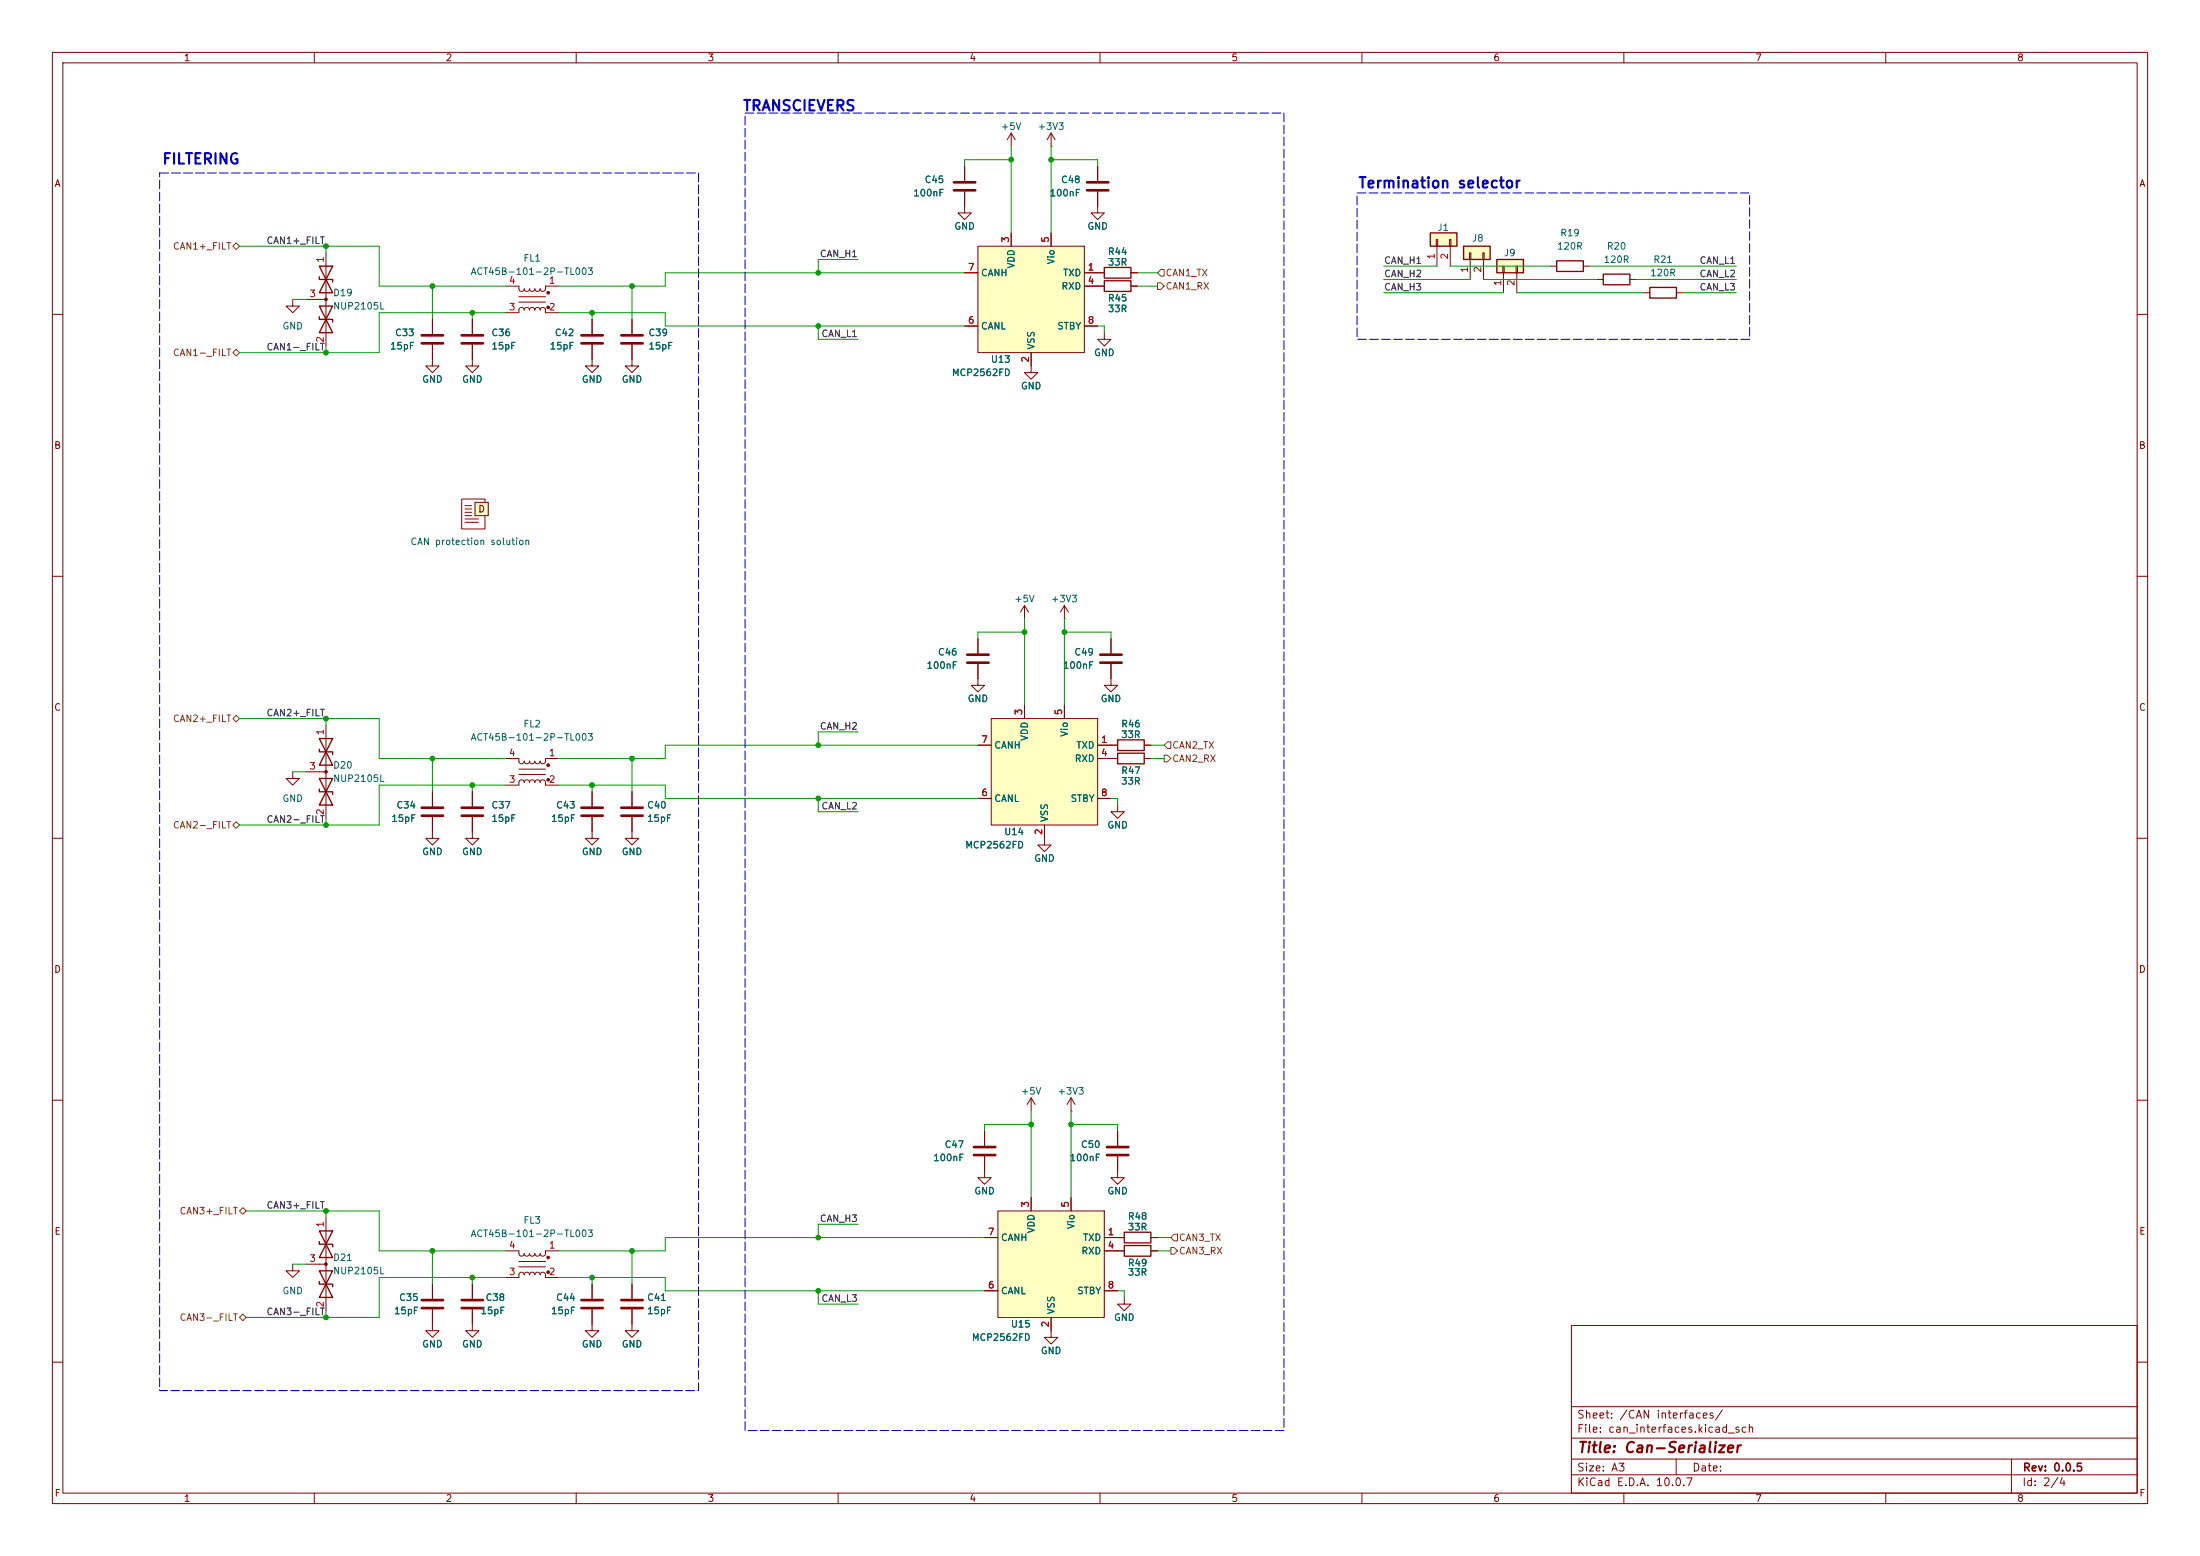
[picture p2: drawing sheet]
<svg xmlns="http://www.w3.org/2000/svg" width="420mm" height="297mm" viewBox="0 0 420 297" stroke-linecap="round" stroke-linejoin="round" font-family="sans-serif">
<g fill="none" stroke="#840000" stroke-width=".19">
<path d="M10 10h400v277h-400zM12 12h396v273h-396zM60 10v2M110 10v2M160 10v2M210 10v2M260 10v2M310 10v2M360 10v2M55.9 57.2v1.2h-1.3l1.3 1.3 1.2-1.3h-1.2M10 60h2M408 60h2"/>
<path d="M10 110h2M408 110h2M10 160h2M82.5 156v4h-1.2l1.2 1.3 1.3-1.3h-1.3M82.5 151.1v2.8M408 160h2M10 210h2M408 210h2M82.5 249.9v4.1h-1.2l1.2 1.3 1.3-1.3h-1.3M82.5 245.1v2.8M90.2 249.9v4.1h-1.3l1.3 1.3 1.2-1.3h-1.2M90.2 245.1v2.8"/>
<path d="M113 249.9v4.1h-1.2l1.2 1.3 1.3-1.3h-1.3M113 245.1v2.8M120.6 252.7v1.3h-1.2l1.2 1.3 1.3-1.3h-1.3M300 253h108v32h-108zM10 260h2M300 278.5h108M300 274.5h108M300 268.5h108M320 278.5v3M384 278.5v6.5M408 260h2M60 285v2"/>
<path d="M110 285v2M160 285v2M210 285v2M260 285v2M300 281.5h108M310 285v2M360 285v2"/>
</g>
<path d="M80.5 154.2h4.1M80.5 155.7h4.1M80.5 248.2h4.1M80.5 249.7h4.1M88.1 248.2h4.1M88.1 249.7h4.1M111 248.2h4.1M111 249.7h4.1" fill="none" stroke="#840000" stroke-width=".51"/>
<path d="M285.7 49.5h5.1v2.6h-5.1z" fill="#ffffc2"/>
<path d="M285.7 49.5h5.1v2.6h-5.1zM61 234.9h2.5l-2.5 5.1h2.5zM61 237v.5h2.5v.5M61 244.6v.5h2.5v.5M61 242.6h2.5l-2.5 5h2.5z" fill="none" stroke="#840000" stroke-width=".25"/>
<g fill="none" stroke="#840000" stroke-width=".19">
<path d="M286.9 50.8h.2v1.3h-.2zM287 52.1v3.8M289.4 50.8h.3v1.3h-.3zM289.6 52.1v3.8M113 158.8v1.2h-1.2l1.2 1.3 1.3-1.3h-1.3M120.6 151.1v2.8M120.6 156v2.8M62.2 232.4v17.8M96.5 238.8h2.6v.7l.5 .3 .3-.2 .2-.3 .1 .3 .3 .2 .4-.1 .2-.4 .1 .3 .3 .2 .4-.1 .2-.4 .1 .3 .3 .2 .4-.1 .2-.4 .2 .4 .4 .1 .4-.3v-.7h2.6M55.9 241.3v1.3h-1.3l1.3 1.2 1.2-1.2h-1.2M58.4 241.3h3.8M96.5 243.8h2.6v-.7l.5-.3 .3 .2 .2 .3 .1-.3 .3-.2 .4 .2 .2 .3 .1-.3 .3-.2 .4 .1 .2 .4 .2-.4 .4-.1 .3 .2 .1 .3 .2-.4 .4-.1 .4 .3v.7h2.6"/>
<path d="M99.1 241.8h5M99.1 240.8h5M120.6 245.1v2.8M120.6 249.9v2.8M214.6 247.6v1.3h-1.2l1.2 1.3 1.3-1.3h-1.3"/>
</g>
<path d="M118.6 154.2h4.1M118.6 155.7h4.1M118.6 248.2h4.1M118.6 249.7h4.1" fill="none" stroke="#840000" stroke-width=".51"/>
<g fill="#840000" stroke="#840000" stroke-width=".19">
<circle cx="104.6" cy="242.8" r=".25"/>
<circle cx="104.6" cy="240" r=".25"/>
<circle cx="62.2" cy="241.3" r=".25"/>
</g>
<path d="M279.4 47h5.1v2.5h-5.1z" fill="#ffffc2"/>
<path d="M279.4 47h5.1v2.5h-5.1z" fill="none" stroke="#840000" stroke-width=".25"/>
<path d="M280.5 48.3h.3v1.2h-.3zM280.7 49.5v3.8M283.1 48.3h.2v1.2h-.2zM283.2 49.5v3.8M195.6 115.6l.7 1.2M195.6 115.6l-.8 1.2M195.6 115.6v2.5M203.2 118.1h.1M203.2 115.6l.8 1.2M203.2 115.6l-.8 1.2M203.2 115.6v2.5" fill="none" stroke="#840000" stroke-width=".19"/>
<path d="M186.7 47h20.3v20.3h-20.3z" fill="#ffffc2"/>
<g fill="none" stroke="#840000" stroke-width=".19">
<path d="M200.7 27.9h.1M200.7 25.4v2.5M200.7 25.4l.7 1.3M200.7 25.4l-.8 1.3M209.5 31.8v2.7M209.5 36.6v2.8M184.1 52.1h2.6M186.7 47h20.3v20.3h-20.3zM193 44.5v2.5M200.7 44.5v2.5M207 52.1h2.5M207 54.6h2.5"/>
<path d="M82.5 65.8v4.1h-1.2l1.2 1.2 1.3-1.2h-1.3M82.5 61v2.8M90.2 65.8v4.1h-1.3l1.3 1.2 1.2-1.2h-1.2M90.2 61v2.8M113 65.8v4.1h-1.2l1.2 1.2 1.3-1.2h-1.3M113 61v2.8M120.6 65.8v4.1h-1.2l1.2 1.2 1.3-1.2h-1.3M120.6 61v2.8M184.1 62.2h2.6M196.8 67.3v3.8h-1.2l1.2 1.3 1.3-1.3h-1.3M207 62.2h2.5M62.2 138.4v17.8"/>
<path d="M55.9 147.3v1.3h-1.3l1.3 1.3 1.2-1.3h-1.2M58.4 147.3h3.8M90.2 156v4h-1.3l1.3 1.3 1.2-1.3h-1.2M90.2 151.1v2.8M96.5 149.9h2.6v-.8l.5-.3 .3 .2 .2 .4 .1-.4 .3-.2 .4 .2 .2 .4 .1-.4 .3-.1 .4 .1 .2 .4 .2-.5h.4l.3 .2 .1 .3 .2-.4 .4-.1 .4 .2v.8h2.6M96.5 144.8h2.6v.7l.5 .3 .3-.2 .2-.3 .1 .3 .3 .2 .4-.1 .2-.4 .1 .3 .3 .2 .4-.1 .2-.4 .1 .3 .3 .2 .4-.1 .2-.4 .2 .4 .4 .1 .4-.3v-.7h2.6M99.1 147.8h5M99.1 146.8h5M113 151.1v2.8M113 156v2.8M120.6 158.8v1.2h-1.2l1.2 1.3 1.3-1.3h-1.3"/>
</g>
<g fill="none" stroke="#840000" stroke-width=".51">
<path d="M207.5 34.8h4.1M207.5 36.3h4.1M80.5 64h4.1M80.5 65.5h4.1M88.1 64h4.1M88.1 65.5h4.1M111 64h4.1M111 65.5h4.1M118.6 64h4.1M118.6 65.5h4.1M88.1 154.2h4.1M88.1 155.7h4.1"/>
<path d="M111 154.2h4.1M111 155.7h4.1"/>
</g>
<g fill="#840000" stroke="#840000" stroke-width=".19">
<circle cx="104.6" cy="148.8" r=".25"/>
<circle cx="104.6" cy="146" r=".25"/>
<circle cx="62.2" cy="147.3" r=".25"/>
</g>
<path d="M61 141h2.5l-2.5 5.1h2.5zM61 143v.5h2.5v.5M61 150.6v.5h2.5v.5M61 148.6h2.5l-2.5 5.1h2.5z" fill="none" stroke="#840000" stroke-width=".25"/>
<path d="M90.7 95.9h2.5v2.5h-2.5z" fill="#ffffc2"/>
<g fill="none" stroke="#840000" stroke-width=".19">
<path d="M184.1 36.6v4h1.3l-1.3 1.3-1.2-1.3h1.2M184.1 31.8v2.7M193 25.4l.8 1.3M193 25.4l-.7 1.3M193 25.4v2.5M88.8 99.1h2.5M88.8 99.7h2.5M88.8 96.5h1.2M88.8 97.2h1.2M88.8 97.8h1.2M88.8 98.4h1.2M90.7 95.9h2.5v2.5h-2.5z"/>
<path d="M92.6 95.9v-.6h-4.5v5.7h4.5v-2.6M212.1 129.5v1.3h-1.3l1.3 1.3 1.3-1.3h-1.3M200.7 254v1.3h-1.3l1.3 1.2 1.2-1.2h-1.2"/>
</g>
<path d="M182.1 34.8h4.1M182.1 36.3h4.1" fill="none" stroke="#840000" stroke-width=".51"/>
<path d="M190.5 231.1h20.3v20.4h-20.3z" fill="#ffffc2"/>
<g fill="none" stroke="#840000" stroke-width=".19">
<path d="M58.4 57.2h3.8M62.2 48.3v17.7M96.5 59.7h2.6v-.7l.5-.3 .3 .1 .2 .4 .1-.4 .3-.1 .4 .1 .2 .4 .1-.3 .3-.2 .4 .1 .2 .4 .2-.4 .4-.1 .3 .2 .1 .3 .2-.4 .4-.1 .4 .3v.7h2.6M96.5 54.6h2.6v.7l.5 .3 .3-.1 .2-.4 .1 .3 .3 .2 .4-.1 .2-.4 .1 .3 .3 .2 .4-.1 .2-.4 .1 .3 .3 .2 .4-.1 .2-.4 .2 .4 .4 .1 .4-.3v-.7h2.6M99.1 57.7h5M99.1 56.6h5M186.7 121.9v2.8M186.7 126.7v2.8M212.1 121.9v2.8M212.1 126.7v2.8M212.1 142.2h1.3M212.1 144.8h1.3"/>
<path d="M213.4 153.7v1.2h-1.3l1.3 1.3 1.2-1.3h-1.2M218.4 142.2h1.3M218.4 144.8h1.3M199.4 160v1.3h-1.3l1.3 1.3 1.3-1.3h-1.3M188 215.9v2.8M196.8 209.6v2.5M196.8 209.6l.8 1.2M196.8 209.6l-.7 1.2M204.5 212.1h.1M204.5 209.6v2.5M204.5 209.6l.7 1.2M204.5 209.6l-.8 1.2"/>
<path d="M213.4 215.9v2.8M188 220.7v4.1h1.2l-1.2 1.3-1.3-1.3h1.3M188 236.2h2.5M190.5 231.1h20.3v20.4h-20.3zM196.8 228.6v2.5M204.5 228.6v2.5M210.8 236.2h2.6M210.8 238.8h2.6M213.4 220.7v4.1h-1.3l1.3 1.3 1.2-1.3h-1.2M188 246.4h2.5M200.7 251.5v2.5M210.8 246.4h2.6"/>
</g>
<g fill="#840000" stroke="#840000" stroke-width=".19">
<circle cx="104.6" cy="58.7" r=".25"/>
<circle cx="104.6" cy="55.9" r=".25"/>
<circle cx="62.2" cy="57.1" r=".25"/>
</g>
<path d="M61 50.8h2.5l-2.5 5.1h2.5zM61 52.8v.5h2.5v.5M61 58.4h2.5l-2.5 5.1h2.5zM61 60.5v.5h2.5v.5M213.4 141.2h5v2.1h-5zM213.4 143.8h5v2h-5z" fill="none" stroke="#840000" stroke-width=".25"/>
<path d="M184.7 125h4M184.7 126.5h4M210.1 125h4M210.1 126.5h4M185.9 218.9h4.1M211.3 218.9h4.1M185.9 220.5h4.1M211.3 220.5h4.1" fill="none" stroke="#840000" stroke-width=".51"/>
<path d="M189.2 137.2h20.3v20.3h-20.3z" fill="#ffffc2"/>
<g fill="none" stroke="#840000" stroke-width=".19">
<path d="M209.5 39.4v1.2h-1.2l1.2 1.3 1.3-1.3h-1.3M209.5 52.1h1.3M209.5 54.6h1.3M215.9 52.1h1.3M215.9 54.6h1.3M304.8 53.3h1.3M311.1 53.3h1.3M313.7 55.9h1.3M320 55.9h1.3M210.8 63.5v1.3h-1.3l1.3 1.2 1.3-1.2h-1.3M186.7 129.5v1.3h1.3l-1.3 1.3-1.3-1.3h1.3M189.2 137.2h20.3v20.3h-20.3z"/>
<path d="M195.6 134.6v2.6M203.2 134.6v2.6M186.7 142.2h2.5M186.7 152.4h2.5M199.4 157.5v2.5M209.5 142.2h2.6M209.5 144.8h2.6M209.5 152.4h2.6M213.4 238.8h1.2M213.4 236.2h1.2M219.7 238.8h1.3M219.7 236.2h1.3"/>
</g>
<path d="M210.8 51.1h5.1v2h-5.1zM210.8 53.6h5.1v2h-5.1zM306.1 52.3h5v2.1h-5zM315 54.9h5v2h-5zM214.6 237.7h5.1v2.1h-5.1zM214.6 235.2h5.1v2h-5.1z" fill="none" stroke="#840000" stroke-width=".25"/>
<path d="M273 44.5h5.1v2.5h-5.1z" fill="#ffffc2"/>
<path d="M273 44.5h5.1v2.5h-5.1zM297.2 49.8h5.1v2h-5.1z" fill="none" stroke="#840000" stroke-width=".25"/>
<g fill="none" stroke="#840000" stroke-width=".19">
<path d="M184.1 31.8v2.7M184.1 36.6v2.8M209.5 31.8v2.7M209.5 36.6v2.8M184.1 52.1h2.6M193 44.5v2.5M200.7 44.5v2.5M207 52.1h3.8M207 54.6h3.8M215.9 52.1h1.3M215.9 54.6h1.3M274.2 45.7h.2v1.3h-.2z"/>
<path d="M274.3 47v3.8M276.7 45.7h.3v1.3h-.3zM276.9 47v3.8M295.9 50.8h1.3M302.3 50.8h1.2M82.5 61v2.8M82.5 65.8v2.8M90.2 61v2.8M90.2 65.8v2.8M113 61v2.8M113 65.8v2.8M120.6 61v2.8"/>
<path d="M120.6 65.8v2.8M184.1 62.2h2.6M196.8 67.3v2.6M207 62.2h2.5M186.7 121.9v2.8M186.7 126.7v2.8M195.6 134.6v2.6M203.2 134.6v2.6M212.1 121.9v2.8M212.1 126.7v2.8M82.5 151.1v2.8M82.5 156v2.8"/>
<path d="M90.2 151.1v2.8M90.2 156v2.8M113 151.1v2.8M113 156v2.8M120.6 151.1v2.8M120.6 156v2.8M186.7 142.2h2.5M186.7 152.4h2.5M199.4 157.5v2.5M209.5 144.8h3.9M209.5 142.2h3.9M209.5 152.4h2.6"/>
<path d="M218.4 144.8h1.3M218.4 142.2h1.3M188 215.9v2.8M213.4 215.9v2.8M188 236.2h2.5M188 220.7v2.8M196.8 228.6v2.5M204.5 228.6v2.5M210.8 236.2h3.8M210.8 238.8h3.8M213.4 220.7v2.8M219.7 236.2h1.3"/>
<path d="M219.7 238.8h1.3M82.5 245.1v2.8M82.5 249.9v2.8M90.2 245.1v2.8M90.2 249.9v2.8M113 245.1v2.8M113 249.9v2.8M120.6 245.1v2.8M120.6 249.9v2.8M188 246.4h2.5M200.7 251.5v2.5M210.8 246.4h2.6"/>
</g>
<path d="M44.4 47l.7-.6 .6 .6-.6 .6zM221 54h.6l.6 .6-.6 .6h-.6zM221.6 51.4h.6v1.3h-.6l-.6-.6zM44.4 67.3l.7-.6 .6 .6-.6 .6zM44.4 137.2l.7-.7 .6 .7-.6 .6zM44.4 157.5l.7-.7 .6 .7-.6 .6zM222.2 144.1h.7l.6 .7-.6 .6h-.7zM222.9 141.6h.6v1.3h-.6l-.7-.7zM46.4 230.5l.6 .6-.6 .7-.7-.7zM223.5 238.1h.7l.6 .7-.6 .6h-.7zM224.2 235.6h.6v1.3h-.6l-.7-.7zM45.7 251.5l.7-.7 .6 .7-.6 .6z" fill="none" stroke="#725600" stroke-width=".19"/>
<g fill="none" stroke="#009600" stroke-width=".19">
<path d="M193 30.5h-8.9v1.3M193 27.9v16.6M200.7 30.5h8.8v1.3M200.7 27.9v16.6M45.7 47h26.7v7.6h24.1M55.9 57.2h2.5M62.2 47v1.3M82.5 54.6v6.4M90.2 59.7v1.3M96.5 59.7h-24.1v7.6h-26.7M106.7 59.7h20.3v2.5h57.1M113 59.7v1.3"/>
<path d="M120.6 54.6v6.4M163.8 49.5h-7.6v2.6M184.1 52.1h-57.1v2.5h-20.3M217.2 52.1h3.8M217.2 54.6h3.8M264.2 50.8h10.1M264.2 53.3h16.5M264.2 55.9h22.8M276.9 50.8h19M283.2 53.3h21.6M289.6 55.9h24.1M303.5 50.8h28"/>
<path d="M312.4 53.3h19.1M321.3 55.9h10.2M62.2 66v1.3M156.2 62.2v2.6h7.6M209.5 62.2h1.3v1.3M195.6 118.1v16.5M203.2 118.1v16.5M45.7 137.2h26.7v7.6h24.1M62.2 137.2v1.2M163.8 139.7h-7.6v2.5M195.6 120.7h-8.9v1.2M203.2 120.7h8.9v1.2"/>
<path d="M55.9 147.3h2.5M62.2 156.2v1.3M82.5 144.8v6.3M90.2 149.9v1.2M96.5 149.9h-24.1v7.6h-26.7M106.7 149.9h20.3v2.5h59.7M113 149.9v1.2M120.6 144.8v6.3M156.2 152.4v2.5h7.6M186.7 142.2h-59.7v2.6h-20.3M212.1 152.4h1.3v1.3M219.7 142.2h2.5"/>
<path d="M219.7 144.8h2.5M196.8 214.6h-8.8v1.3M196.8 212.1v16.5M204.5 214.6h8.9v1.3M204.5 212.1v16.5M47 231.1h25.4v7.7h24.1M62.2 231.1v1.3M82.5 238.8v6.3M120.6 238.8v6.3M163.8 233.7h-7.6v2.5M188 236.2h-61v2.6h-20.3M221 236.2h2.5"/>
<path d="M221 238.8h2.5M55.9 241.3h2.5M62.2 250.2v1.3M90.2 243.8v1.3M96.5 243.8h-24.1v7.7h-25.4M106.7 243.8h20.3v2.6h61M113 243.8v1.3M156.2 246.4v2.5h7.6M213.4 246.4h1.2v1.2"/>
</g>
<path d="M30.5 33h102.8v232.4h-102.8zM142.2 21.6h102.9v251.4h-102.9zM259.1 36.8h74.9v28h-74.9z" fill="none" stroke="#0000c2" stroke-width=".19" stroke-dasharray="1.7 .6"/>
<g fill="#009600" stroke="#009600" stroke-width=".19">
<circle cx="62.2" cy="47" r=".46"/>
<circle cx="90.2" cy="59.7" r=".46"/>
<circle cx="82.5" cy="54.6" r=".46"/>
<circle cx="156.2" cy="142.2" r=".46"/>
<circle cx="156.2" cy="152.4" r=".46"/>
<circle cx="62.2" cy="157.5" r=".46"/>
<circle cx="156.2" cy="236.2" r=".46"/>
<circle cx="156.2" cy="246.4" r=".46"/>
<circle cx="62.2" cy="231.1" r=".46"/>
<circle cx="113" cy="243.8" r=".46"/>
<circle cx="62.2" cy="251.5" r=".46"/>
<circle cx="82.5" cy="238.8" r=".46"/>
<circle cx="90.2" cy="243.8" r=".46"/>
<circle cx="120.6" cy="238.8" r=".46"/>
<circle cx="62.2" cy="137.2" r=".46"/>
<circle cx="82.5" cy="144.8" r=".46"/>
<circle cx="90.2" cy="149.9" r=".46"/>
<circle cx="113" cy="59.7" r=".46"/>
<circle cx="113" cy="149.9" r=".46"/>
<circle cx="62.2" cy="67.3" r=".46"/>
<circle cx="195.6" cy="120.7" r=".46"/>
<circle cx="203.2" cy="120.7" r=".46"/>
<circle cx="156.2" cy="62.2" r=".46"/>
<circle cx="156.2" cy="52.1" r=".46"/>
<circle cx="200.7" cy="30.5" r=".46"/>
<circle cx="193" cy="30.5" r=".46"/>
<circle cx="120.6" cy="54.6" r=".46"/>
<circle cx="196.8" cy="214.6" r=".46"/>
<circle cx="204.5" cy="214.6" r=".46"/>
<circle cx="120.6" cy="144.8" r=".46"/>
</g>
<g font-size="2" fill="#0000c2">
<text x="141.7" y="21.7">TRANSCIEVERS</text>
<text x="30.8" y="31.8">FILTERING</text>
<text x="259.2" y="36.4">Termination selector</text>
</g>
<text font-size="2" fill="#840000" x="301" y="277.8">Title: Can-Serializer</text>
<g font-size="1.5" fill="#840000">
<text x="300.9" y="273.8">File: can_interfaces.kicad_sch</text>
<text x="300.9" y="271.1">Sheet: /CAN interfaces/</text>
<text x="300.9" y="281.2">Size: A3</text>
<text x="322.9" y="281.2">Date:</text>
<text x="386" y="281.2">Rev: 0.0.5</text>
<text x="300.9" y="284">KiCad E.D.A. 10.0.7</text>
<text x="385.9" y="284">Id: 2/4</text>
</g>
<g font-size="1.3" fill="#840000">
<text x="35" y="12">1</text>
<text x="85" y="12">2</text>
<text x="135" y="12">3</text>
<text x="185" y="12">4</text>
<text x="235" y="12">5</text>
<text x="285" y="12">6</text>
<text x="335" y="12">7</text>
<text x="385" y="12">8</text>
<text x="10.3" y="36">A</text>
<text x="408.3" y="36">A</text>
<text x="10.2" y="86">B</text>
<text x="408.2" y="86">B</text>
<text x="91.2" y="98.1">D</text>
<text x="10.2" y="136">C</text>
<text x="408.2" y="136">C</text>
<text x="10.2" y="186">D</text>
<text x="408.2" y="186">D</text>
<text x="10.3" y="236">E</text>
<text x="408.3" y="236">E</text>
<text x="10.3" y="286">F</text>
<text x="35" y="287">1</text>
<text x="85" y="287">2</text>
<text x="135" y="287">3</text>
<text x="185" y="287">4</text>
<text x="235" y="287">5</text>
<text x="285" y="287">6</text>
<text x="335" y="287">7</text>
<text x="385" y="287">8</text>
<text x="408.3" y="286">F</text>
</g>
<g font-size="1.3" fill="#006464">
<text x="191" y="25.1">+5V</text>
<text x="198" y="25.1">+3V3</text>
<text x="176.4" y="35.3">C45</text>
<text x="202.4" y="35.3">C48</text>
<text x="174.2" y="37.8">100nF</text>
<text x="200.3" y="37.8">100nF</text>
<text x="182.1" y="44.1">GND</text>
<text x="207.5" y="44.1">GND</text>
<text x="274.3" y="44.4">J1</text>
<text x="280.9" y="46.4">J8</text>
<text x="297.1" y="48">120R</text>
<text x="297.7" y="45.4">R19</text>
<text x="306.6" y="48">R20</text>
<text x="89.7" y="52.8">ACT45B-101-2P-TL003</text>
<text x="99.8" y="50.2">FL1</text>
<text x="187.2" y="53">CANH</text>
<text x="194" y="51.4" transform="rotate(-90 194 51.4)">VDD</text>
<text x="201.6" y="50.6" transform="rotate(-90 201.6 50.6)">Vio</text>
<text x="202.8" y="53">TXD</text>
<text x="211.4" y="49">R44</text>
<text x="211.4" y="51">33R</text>
<text x="287" y="49.2">J9</text>
<text x="306" y="50.5">120R</text>
<text x="314.9" y="53">120R</text>
<text x="315.5" y="50.5">R21</text>
<text x="63.5" y="56.8">D19</text>
<text x="63.5" y="59.4">NUP2105L</text>
<text x="202.5" y="55.6">RXD</text>
<text x="211.4" y="57.9">R45</text>
<text x="211.4" y="59.9">33R</text>
<text x="53.8" y="63.2">GND</text>
<text x="75.3" y="64.5">C33</text>
<text x="93.7" y="64.5">C36</text>
<text x="105.8" y="64.5">C42</text>
<text x="123.7" y="64.5">C39</text>
<text x="187.2" y="63.2">CANL</text>
<text x="201.7" y="63.2">STBY</text>
<text x="74.4" y="67">15pF</text>
<text x="93.7" y="67">15pF</text>
<text x="104.8" y="67">15pF</text>
<text x="123.7" y="67">15pF</text>
<text x="189.1" y="69.5">U13</text>
<text x="197.8" y="66.8" transform="rotate(-90 197.8 66.8)">VSS</text>
<text x="208.8" y="68.3">GND</text>
<text x="80.5" y="73.4">GND</text>
<text x="88.1" y="73.4">GND</text>
<text x="111" y="73.4">GND</text>
<text x="118.6" y="73.4">GND</text>
<text x="181.6" y="72.1">MCP2562FD</text>
<text x="194.8" y="74.6">GND</text>
<text x="78.2" y="104.3">CAN protection solution</text>
<text x="193.5" y="115.3">+5V</text>
<text x="200.5" y="115.3">+3V3</text>
<text x="179" y="125.4">C46</text>
<text x="205" y="125.4">C49</text>
<text x="176.8" y="128">100nF</text>
<text x="202.8" y="128">100nF</text>
<text x="184.6" y="134.3">GND</text>
<text x="210" y="134.3">GND</text>
<text x="89.7" y="141.7">ACT45B-101-2P-TL003</text>
<text x="99.8" y="139.1">FL2</text>
<text x="189.7" y="143.2">CANH</text>
<text x="196.5" y="141.5" transform="rotate(-90 196.5 141.5)">VDD</text>
<text x="204.2" y="140.7" transform="rotate(-90 204.2 140.7)">Vio</text>
<text x="205.4" y="143.2">TXD</text>
<text x="213.9" y="139.1">R46</text>
<text x="213.9" y="141.2">33R</text>
<text x="63.5" y="147">D20</text>
<text x="63.5" y="149.6">NUP2105L</text>
<text x="205.1" y="145.7">RXD</text>
<text x="213.9" y="148">R47</text>
<text x="53.8" y="153.4">GND</text>
<text x="75.6" y="154.6">C34</text>
<text x="93.7" y="154.6">C37</text>
<text x="106.1" y="154.6">C43</text>
<text x="123.4" y="154.6">C40</text>
<text x="189.7" y="153.4">CANL</text>
<text x="204.3" y="153.4">STBY</text>
<text x="213.9" y="150.1">33R</text>
<text x="74.6" y="157.2">15pF</text>
<text x="93.7" y="157.2">15pF</text>
<text x="105.1" y="157.2">15pF</text>
<text x="123.4" y="157.2">15pF</text>
<text x="191.6" y="159.7">U14</text>
<text x="200.4" y="157" transform="rotate(-90 200.4 157)">VSS</text>
<text x="211.3" y="158.4">GND</text>
<text x="80.5" y="163.5">GND</text>
<text x="88.1" y="163.5">GND</text>
<text x="111" y="163.5">GND</text>
<text x="118.6" y="163.5">GND</text>
<text x="184.2" y="162.3">MCP2562FD</text>
<text x="197.3" y="164.8">GND</text>
<text x="194.8" y="209.2">+5V</text>
<text x="201.8" y="209.2">+3V3</text>
<text x="178" y="221.9">100nF</text>
<text x="180.2" y="219.4">C47</text>
<text x="204.1" y="221.9">100nF</text>
<text x="206.3" y="219.4">C50</text>
<text x="99.8" y="233.9">FL3</text>
<text x="185.9" y="228.3">GND</text>
<text x="211.3" y="228.3">GND</text>
<text x="215.2" y="233.1">R48</text>
<text x="89.7" y="236.4">ACT45B-101-2P-TL003</text>
<text x="191" y="237.2">CANH</text>
<text x="197.8" y="235.5" transform="rotate(-90 197.8 235.5)">VDD</text>
<text x="205.4" y="234.7" transform="rotate(-90 205.4 234.7)">Vio</text>
<text x="206.3" y="239.7">RXD</text>
<text x="206.6" y="237.2">TXD</text>
<text x="215.2" y="235.2">33R</text>
<text x="63.5" y="241">D21</text>
<text x="63.5" y="243.5">NUP2105L</text>
<text x="215.2" y="242">R49</text>
<text x="215.2" y="243.8">33R</text>
<text x="53.8" y="247.3">GND</text>
<text x="75.1" y="251.2">15pF</text>
<text x="76.1" y="248.6">C35</text>
<text x="91.6" y="251.2">15pF</text>
<text x="92.6" y="248.6">C38</text>
<text x="105.1" y="251.2">15pF</text>
<text x="106.1" y="248.6">C44</text>
<text x="123.4" y="248.6">C41</text>
<text x="123.4" y="251.2">15pF</text>
<text x="191" y="247.3">CANL</text>
<text x="201.6" y="251" transform="rotate(-90 201.6 251)">VSS</text>
<text x="205.5" y="247.3">STBY</text>
<text x="80.5" y="257.5">GND</text>
<text x="88.1" y="257.5">GND</text>
<text x="111" y="257.5">GND</text>
<text x="118.6" y="257.5">GND</text>
<text x="185.4" y="256.2">MCP2562FD</text>
<text x="192.9" y="253.7">U15</text>
<text x="212.6" y="252.4">GND</text>
<text x="198.6" y="258.8">GND</text>
</g>
<g font-size="1.3" fill="#725600">
<text x="32.9" y="48">CAN1+_FILT</text>
<text x="222.4" y="53">CAN1_TX</text>
<text x="222.4" y="55.6">CAN1_RX</text>
<text x="32.9" y="68.3">CAN1-_FILT</text>
<text x="32.9" y="138.1">CAN2+_FILT</text>
<text x="223.7" y="143.2">CAN2_TX</text>
<text x="223.7" y="145.7">CAN2_RX</text>
<text x="32.9" y="158.4">CAN2-_FILT</text>
<text x="34.2" y="232.1">CAN3+_FILT</text>
<text x="225" y="237.2">CAN3_TX</text>
<text x="225" y="239.7">CAN3_RX</text>
<text x="34.2" y="252.4">CAN3-_FILT</text>
</g>
<g font-size="1.3" fill="#0f0f0f">
<text x="50.8" y="46.9">CAN1+_FILT</text>
<text x="156.4" y="49.4">CAN_H1</text>
<text x="264.1" y="50.7">CAN_H1</text>
<text x="264.1" y="53.2">CAN_H2</text>
<text x="324.3" y="53.2">CAN_L2</text>
<text x="324.3" y="50.7">CAN_L1</text>
<text x="264.1" y="55.8">CAN_H3</text>
<text x="324.3" y="55.8">CAN_L3</text>
<text x="156.7" y="64.6">CAN_L1</text>
<text x="50.8" y="67.2">CAN1-_FILT</text>
<text x="50.8" y="137">CAN2+_FILT</text>
<text x="156.4" y="139.6">CAN_H2</text>
<text x="156.7" y="154.8">CAN_L2</text>
<text x="50.8" y="157.4">CAN2-_FILT</text>
<text x="50.8" y="231">CAN3+_FILT</text>
<text x="156.4" y="233.6">CAN_H3</text>
<text x="50.8" y="251.3">CAN3-_FILT</text>
<text x="156.7" y="248.8">CAN_L3</text>
</g>
<g font-size="1.3" fill="#a90000">
<text x="192.9" y="46.5" transform="rotate(-90 192.9 46.5)">3</text>
<text x="200.5" y="46.5" transform="rotate(-90 200.5 46.5)">5</text>
<text x="62.1" y="50.3" transform="rotate(-90 62.1 50.3)">1</text>
<text x="184.7" y="51.9">7</text>
<text x="207.5" y="51.9">1</text>
<text x="274.2" y="49.6" transform="rotate(-90 274.2 49.6)">1</text>
<text x="276.7" y="49.6" transform="rotate(-90 276.7 49.6)">2</text>
<text x="280.5" y="52.2" transform="rotate(-90 280.5 52.2)">1</text>
<text x="283.1" y="52.2" transform="rotate(-90 283.1 52.2)">2</text>
<text x="59" y="57">3</text>
<text x="97.1" y="59.6">3</text>
<text x="97.1" y="54.5">4</text>
<text x="104.7" y="54.5">1</text>
<text x="104.7" y="59.6">2</text>
<text x="207.5" y="54.5">4</text>
<text x="286.9" y="54.7" transform="rotate(-90 286.9 54.7)">1</text>
<text x="289.4" y="54.7" transform="rotate(-90 289.4 54.7)">2</text>
<text x="62.1" y="65.5" transform="rotate(-90 62.1 65.5)">2</text>
<text x="184.7" y="62.1">6</text>
<text x="207.5" y="62.1">8</text>
<text x="196.7" y="69.3" transform="rotate(-90 196.7 69.3)">2</text>
<text x="195.4" y="136.6" transform="rotate(-90 195.4 136.6)">3</text>
<text x="203.1" y="136.6" transform="rotate(-90 203.1 136.6)">5</text>
<text x="62.1" y="140.4" transform="rotate(-90 62.1 140.4)">1</text>
<text x="187.2" y="142.1">7</text>
<text x="210.1" y="142.1">1</text>
<text x="59" y="147.2">3</text>
<text x="97.1" y="149.7">3</text>
<text x="97.1" y="144.6">4</text>
<text x="104.7" y="144.6">1</text>
<text x="104.7" y="149.7">2</text>
<text x="210.1" y="144.6">4</text>
<text x="62.1" y="155.7" transform="rotate(-90 62.1 155.7)">2</text>
<text x="187.2" y="152.3">6</text>
<text x="210.1" y="152.3">8</text>
<text x="199.3" y="159.5" transform="rotate(-90 199.3 159.5)">2</text>
<text x="196.7" y="230.6" transform="rotate(-90 196.7 230.6)">3</text>
<text x="204.3" y="230.6" transform="rotate(-90 204.3 230.6)">5</text>
<text x="62.1" y="234.4" transform="rotate(-90 62.1 234.4)">1</text>
<text x="97.1" y="238.6">4</text>
<text x="104.7" y="238.6">1</text>
<text x="188.5" y="236.1">7</text>
<text x="211.4" y="236.1">1</text>
<text x="211.4" y="238.6">4</text>
<text x="59" y="241.2">3</text>
<text x="97.1" y="243.7">3</text>
<text x="104.7" y="243.7">2</text>
<text x="62.1" y="249.7" transform="rotate(-90 62.1 249.7)">2</text>
<text x="188.5" y="246.2">6</text>
<text x="211.4" y="246.2">8</text>
<text x="200.5" y="253.5" transform="rotate(-90 200.5 253.5)">2</text>
</g>
</svg>
